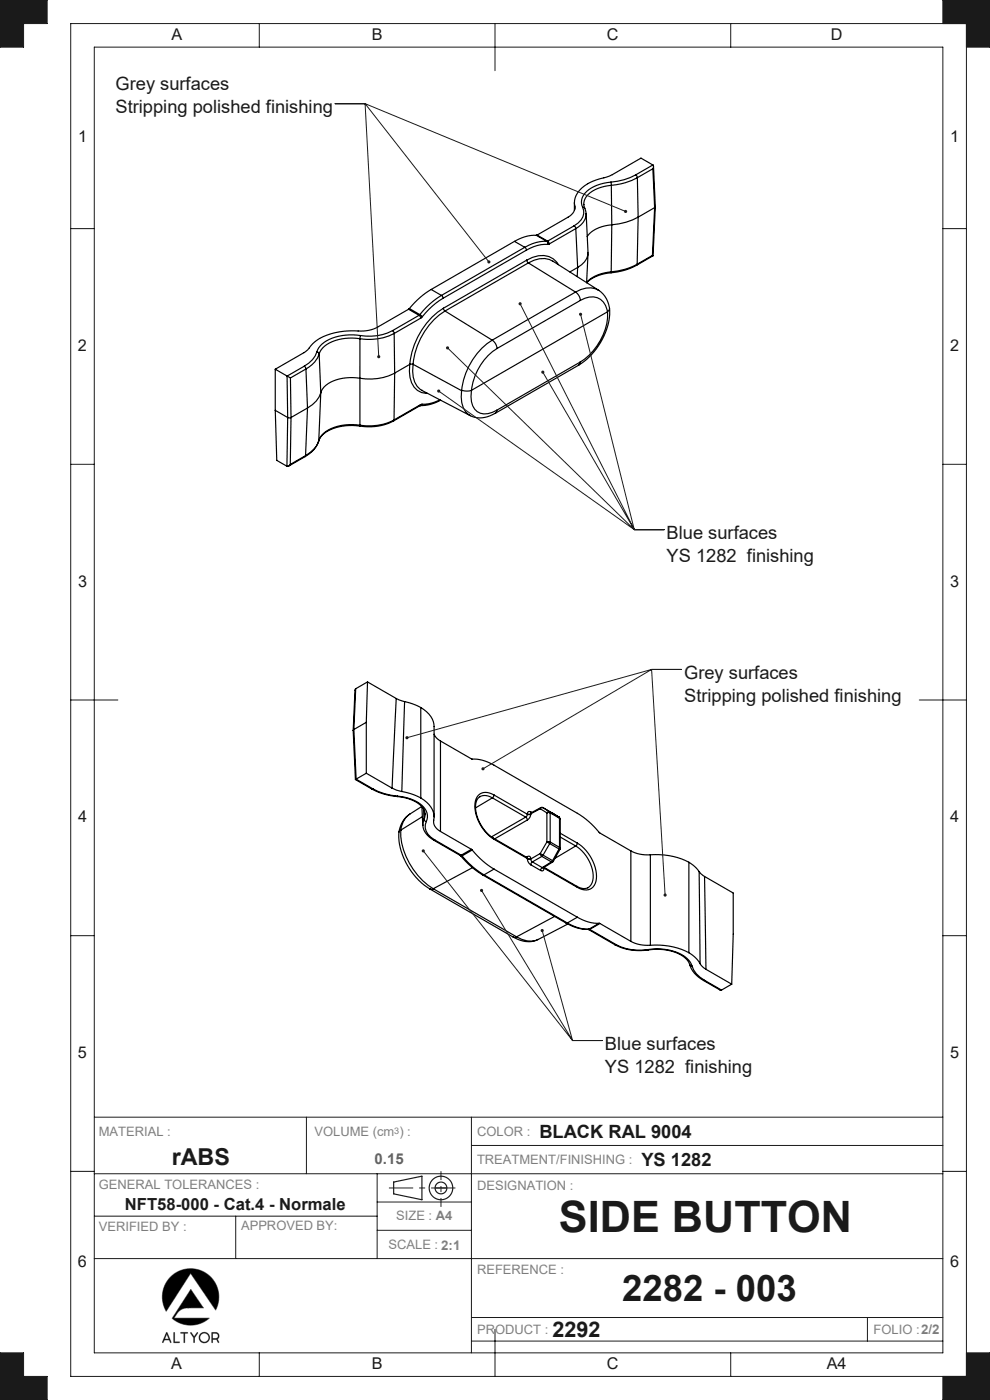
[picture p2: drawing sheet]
<svg xmlns="http://www.w3.org/2000/svg" width="210mm" height="297mm" viewBox="0 0 210 297" stroke-linecap="round" stroke-linejoin="round" font-family="sans-serif">
<g fill="none" stroke="#000" stroke-width=".25">
<path d="M129.6 38.6a7.4 7.4 0 0 0-6 3.2 2.56 2.56 0 0 0 0 2.2M129.6 38.6l.1 .7M129.7 39.3a6.9 6.9 0 0 0-5.6 2.8l-.3 .9 .2 1.2M129.7 39.3l.1 8.4M134.8 37.1a13 13 0 0 1-5.2 1.5M134.8 37.1l.4 .6M135.2 37.7a13.7 13.7 0 0 1-5.5 1.6M135.2 37.7l.2 8.4M138.5 35l-2.5-1.5-6.1 3.6-2.3 .7a8.3 8.3 0 0 0-5.4 3.6 3.5 3.5 0 0 0-.3 2.3M138.5 35h.1M138.5 35l.1 .3-.1 .5M138.5 35l-3.7 2.1"/>
<path d="M138.5 35.8l-3.3 1.9M138.5 35.8l.4 8.2M138.6 35.3l.4 8.5M109.1 51.2l2.2 1.3M109.1 51.2l-17.6 10.2M111.3 52.5l.4 .6M111.3 52.5l-17.7 10.2M111.7 53.1l-17.7 10.2M111.7 55.2l.4 .6M111.7 55.2a5.3 5.3 0 0 1 5.7-.3l1.1 1.3M111.7 55.2l-17.6 10.2M112.1 55.8l-17.7 10.2"/>
<path d="M112.1 55.8l10 6.2M113.8 49.9a8.4 8.4 0 0 0-4.7 1.3M113.8 49.9l2.2 1.3M113.9 49.9h-.1M113.9 49.9l2.3 1.3M116 51.2a8.3 8.3 0 0 0-4.7 1.3M116 51.2l.2 .3v.3M116.2 51.2h-.2M116.2 51.2l.3 .6M116.2 51.8a8 8 0 0 0-4.5 1.3M116.5 51.8h-.3M117.3 55.4a5 5 0 0 0-5.2 .4"/>
<path d="M117.3 55.4h.1M117.3 55.4l9.7 6.2M121.8 47.9l.3 .6M121.8 47.9l-5.6 3.3M121.8 43v1.6M121.9 43.7a2.32 2.32 0 0 1-1.4 2.4l-6.6 3.8M121.9 43.7v.7M122.1 48.5l-5.6 3.3M122.1 48.5l.4 8.2M122.5 56.7l-1.6 1M122.5 56.7l-.1 2M123.6 44a3 3 0 0 1-1.8 3.9"/>
<path d="M123.6 44l.4 .2M124 44.2l.3 1.1M124.3 45.3a3.6 3.6 0 0 1-2.2 3.2M124.3 45.3l.4 8.3a3.4 3.4 0 0 1-2.2 3.1M124.7 53.8l-.3 6.2M129.6 57.9a7.9 7.9 0 0 0-5.1 2.1M129.6 57.7a7.9 7.9 0 0 0-5.2 2.2M129.6 57.7v.2M129.8 47.7a6.7 6.7 0 0 0-5.3 2.5M129.8 47.7l-.2 10M135 56.3a13.2 13.2 0 0 1-5.4 1.6M135.2 56a13.1 13.1 0 0 1-5.6 1.7"/>
<path d="M135.2 56l-.2 .3M135.4 46.1a13.7 13.7 0 0 1-5.6 1.6M135.4 46.1l-.2 9.9M138.4 54.2l.1 .1M138.4 54.2l-3.2 1.8M138.5 54.3l-3.4 2M138.9 44l-3.5 2.1M138.9 44l-.5 10.2M139 43.8l-.1 .2M139 43.9l-.5 10.4M58.4 78.3l2.5 1.5M58.4 78.3v8.8"/>
<path d="M60.9 79.8h.1M60.9 79.8l.1 8.8M60.9 79.8l.7 .4M64.5 77.7l.4 .6M64.5 77.7l-3.6 2.1M64.9 78.3l-3.3 1.9M64.9 78.3l.3 8.3M67.2 74.7a5.3 5.3 0 0 1-2.7 3M67.2 74.7l.4 .1 .1 .3M67.7 75.1a5.6 5.6 0 0 1-2.8 3.2M67.7 75.1l.3 8.2M76.3 71.9a9.4 9.4 0 0 0-7.9 1.9l-.7 1.3"/>
<path d="M76.3 71.9v8.3M76.5 71.2a10.1 10.1 0 0 0-8.6 2.2l-.7 1.3M76.5 71.2l-.2 .7M83.3 70.1a10.9 10.9 0 0 1-6.8 1.1M83.3 70.1l.3 .6M83.6 70.7a11.7 11.7 0 0 1-7.3 1.2M83.6 70.7l.1 8.4M83.7 79.1a11.3 11.3 0 0 1-7.4 1.1M83.7 79.1l-.1 10M86.7 65.6l-6.6 3.8a8.3 8.3 0 0 1-5.1 .8 12 12 0 0 0-8.7 2.8l-1.5 1.6-6.4 3.7M86.7 65.6l2.2 1.3M86.8 65.5l-.1 .1"/>
<path d="M86.8 65.5l2.3 1.2M86.9 77.3h.1M86.9 77.3a6 6 0 0 0 1.7 5.5l.8 .5 1.3 .1M86.9 77.3l-3.2 1.8M87.6 77.3h-.7M87.6 77.3h.1M87.6 77.3l10.3 5.6M87.6 77.3a5.7 5.7 0 0 0 1.5 5.3l.5 .2M88.9 66.9l.3 .6M88.9 66.9l-5.6 3.2M89.1 66.7l.5 .5M89.1 66.7l-.2 .2"/>
<path d="M89.2 67.5l-5.6 3.2M89.6 67.2l-.4 .3M91.5 61.4a17.4 17.4 0 0 0-4.7 4.1M91.5 61.4l2.1 1.3M93.6 62.7l-2.3 1.7-2.2 2.3M93.6 62.7l.4 .6M94 63.3l-2.3 1.6-2.1 2.3M94.1 65.4a16.1 16.1 0 0 0-7.2 11.9M94.1 65.4l.3 .6M94.4 66a15.2 15.2 0 0 0-6.8 11.3M94.4 66l10 6.2M104.4 72.2a14.6 14.6 0 0 0-6.5 10.7"/>
<path d="M104.4 72.2a2.37 2.37 0 0 1 1 1.7M105.4 73.9a12.2 12.2 0 0 0-5.4 8.9M122.1 62a2.37 2.37 0 0 1 1 1.7M122.1 62l-17.7 10.2M123 76.8l-.3 .7-17.6 10.2M123 76.8l-17.6 10.2M123.1 63.7a3.5 3.5 0 0 1 5.4 1.1l.4 1.3M123.1 63.7l-17.7 10.2M127 61.6a4.8 4.8 0 0 0-4.9 .4M127 61.6a5.3 5.3 0 0 1 2.3 3.8M128.9 66.2h.1M128.9 66.2a12.3 12.3 0 0 1-5.9 10.6"/>
<path d="M128.9 66.2l-28.9 16.6M128.9 66.1l.3-.3 .1-.4a14 14 0 0 1-6.6 12.1M58.4 87.1l2.6 1.5M58.4 87.1l.3 10.6 2.2 1.2M60.9 98.9h.1M61 88.6h.7M61 88.6l-.1 10.3M61.6 98.5l-.4 .4h-.3M61.6 80.2l.1 8.4M61.7 88.6l-.1 9.9M64.7 96.9l-3.5 2M64.8 96.7l-.1 .2"/>
<path d="M64.8 96.7l-3.2 1.8M65.2 86.6l-3.5 2M65.2 86.6l-.4 10.1M67.6 93.6a5.8 5.8 0 0 1-2.9 3.3M67.6 93.5a5.3 5.3 0 0 1-2.8 3.2M67.6 93.5v.1M68 83.3a5.6 5.6 0 0 1-2.8 3.3M68 83.3l-.4 10.2M76.3 80.2a9 9 0 0 0-7.6 1.9l-.7 1.2M76.3 80.2v10M76.3 90.2a9.5 9.5 0 0 0-7.9 2l-.8 1.3M76.3 90.2l.1 .2"/>
<path d="M76.4 90.4a10 10 0 0 0-8 1.9l-.8 1.3M76.4 90.4h.1M83.5 89.3a11.1 11.1 0 0 1-7.1 1.1M83.5 89.3h.1M83.6 89.1a11.2 11.2 0 0 1-7.3 1.1M83.6 89.1l-.1 .2M89.1 86.1l-5.6 3.2M89.2 86l-.1 .1M89.2 85.9l-.1 .2M89.2 85.9l-5.6 3.2M89.5 85.8l-.3 .1M89.5 85.8l-.4 .2"/>
<path d="M89.5 82.9l10.3 5.3M93.3 84.8l-1.7 .7-2.1 .3M93.5 84.9l-2 .8-2.4 .3M97.9 82.9a5.5 5.5 0 0 0 1.5 5.1 5.1 5.1 0 0 0 5.6-.3M97.9 82.9h.1M100 82.8l-.9 .2-1.2-.1M100 82.8h.1M100 82.8a4.7 4.7 0 0 0 1.2 4.5 3.7 3.7 0 0 0 4.2-.3M105.4 87l-.3 .7M74.9 155l.5 10.4M75.1 154.8l-.2 .2M75.1 154.8l.4 10.5"/>
<path d="M75.4 146.1l-.1 .3-.4 8.6M75.5 146.1h-.1M75.5 146.1l-.4 8.7M77.7 153.2v10.8M77.7 153.2l-2.6 1.6M78 144.7l-.3 8.5M78 144.7l6 3.5M78 144.7l-2.5 1.4M84 148.2l-.8 19M84 148.2l1.8 .6M85.8 148.8l-.6 19.1M85.8 148.8l1.9 .6 1.6 .7"/>
<path d="M89.3 150.1a4.9 4.9 0 0 1 2.8 4v19.2M89.3 150.1v19.2M92.1 155.8l.4 .6 .9 .8M93.4 157.2l6.7 3.8a8.2 8.2 0 0 1 4.7 1.3l17.7 10.2a22.3 22.3 0 0 1 4.7 4.2l6.6 3.8M93.4 157.2v19.2M75.4 165.4l3.5 2M75.5 165.3l-.1 .1M75.5 165.3l3.6 2.1M75.5 165.3h.1M77.7 164l5.5 3.2M77.7 164l-2.2 1.3M78.9 167.4a13.2 13.2 0 0 0 5.4 1.6"/>
<path d="M79.1 167.4a13 13 0 0 0 5.3 1.5M79.1 167.4h-.2M83.2 167.2l2 .7M84.3 169a7 7 0 0 1 5.6 2.8l.3 .9M84.4 168.9a7.5 7.5 0 0 1 6 3.2 2.59 2.59 0 0 1 0 2.2M84.4 168.9l-.1 .1M84.6 176.5a14 14 0 0 0 6.6 12.1M85 176.1h.1M85 176.1a14.9 14.9 0 0 0 6.9 12.4M85.2 167.9a12.9 12.9 0 0 1 4.1 1.4M86.7 172.8a5.4 5.4 0 0 0-2.1 3.7l.4-.4M86.9 172.7l-.1 .1"/>
<path d="M86.9 172.7a4.2 4.2 0 0 0-1.9 3.4M89.3 169.3a4.8 4.8 0 0 1 2.7 5.4l.5 .9 .9 .8M89.5 171.1l-2.6 1.6M89.5 171.1l.2 4M89.6 173.3l-4.6 2.8M89.7 175.1a3.8 3.8 0 0 0 2.3 3.1M89.8 171.6l.1 2.2M89.9 173.8l.2 .3 .3 .2M89.9 173.8l-.2 1.3M90.2 172.7h.1M90.2 172.7l-.3 1.1M90.4 174.3a3 3 0 0 0 1.8 3.9"/>
<path d="M92 178.2l5.6 3.3M92.2 178.2h-.2M92.2 178.2l5.6 3.2M93.4 176.4l6.6 3.8M101.8 169a3 3 0 0 0-.8 3.5 8.6 8.6 0 0 0 3.7 5.3M101.8 169l1.3-.2 1.3 .5M101.8 169h.1M104.4 169.3l7.1 4M104.4 169.3l-3.5 2.1M104.7 177.8l7.1 4.1M104.7 177.8l.1 .2M104.8 168.7a2.4 2.4 0 0 0-4 1.2 8.5 8.5 0 0 0 4 8.1"/>
<path d="M104.8 168.7l-.4 .6M104.8 168.7l7.1 4M104.8 178l7.1 4.1M111.5 173.3l.4 .7M111.5 173.3l-7.2 4.2M111.9 174l-7 4M111.9 172.7l-.4 .6M111.9 172.7h.7M111.9 172.7h.1M112.6 172.7a1.54 1.54 0 0 1-.7 1.3M112.6 172.7h.1M112.6 172.2l.1 .2"/>
<path d="M112.6 172.2a.43 .43 0 0 0-.5 0 .43 .43 0 0 0-.2 .5M112.6 172.2l.2 .2M112.7 172.4l-.1 .3M114.6 171.6l-2 1.1M114.6 171.6l1.4 .8M114.7 171.3h.5M114.7 171.3l-.1 .3M114.7 171.3l-2 1.1M115.2 171.3h-.3l-.3 .3M115.2 171.3l1.4 .9M115.2 171.3l2 1.2M116 178.6l.6 .4"/>
<path d="M116 178.6h.7M116 172.4h.7M116 178.6l-1.4 2.5M116 172.4v6.2M116.6 172.2h-.3l-.3 .2M116.6 172.2l.1 .2M116.6 179l-1.4 2.4M116.6 179l2 1.1M116.6 172.2l2 1.2M116.7 178.6l-.1 .4M116.7 172.4v6.2M116.7 178.6l2 1.2"/>
<path d="M116.7 172.4l2 1.2M117.2 172.5l1.4 .9M117.2 172.5h.1M118.6 173.4l.1 .2M118.6 173.4l.2 .4M118.7 179.8l-.1 .3M118.7 179.8l.1 .2M118.7 173.6l.1 .2M118.7 173.6v6.2M118.8 180v.2M118.8 173.8v6.2M118.8 176.8l3.7 2.1"/>
<path d="M118.8 177.6l3.3 1.9M122.1 179.5a7.7 7.7 0 0 1 3.6 7.6 1.99 1.99 0 0 1-3.3 .9M122.1 179.5l-4.4 2.6M122.5 178.9a8.6 8.6 0 0 1 3.9 8.1 2.27 2.27 0 0 1-3.4 1.5l-.5-.2M122.5 178.9l-.4 .6M91.2 188.6h.1M91.2 188.6l17.7 10.2M91.9 188.5l-.7 .1M91.9 188.5l17.7 10.2M97.6 181.5l.2 .1M97.8 181.6a18 18 0 0 0 4.6 4M97.8 181.4l.2 .2"/>
<path d="M97.8 181.4l-.2 .1M98 181.6l2.3 2.3 2.4 1.7M98 181.6h-.2M100 180.2l.2 .1M100 180.2l-2.2 1.2M100.2 180.3a17.4 17.4 0 0 0 4.6 4.1M100.2 180.3l-2.2 1.3M100.2 184.1l-8.3 4.4M102.4 185.6l17.7 10.2M102.7 185.6h-.3M102.7 185.6l17.6 10.2M104.8 184.4l17.7 10.2"/>
<path d="M104.8 184.4l-2.1 1.2M109.6 198.7a4.9 4.9 0 0 0 4.5 .6 5.4 5.4 0 0 1-5.2-.5M109.6 198.7l-.7 .1M111.8 181.9l.1 .2M111.8 181.9h.1M111.9 181.7a.44 .44 0 0 1 .5 0 .44 .44 0 0 1 .2 .4M111.9 181.7l-.1 .2M111.9 181.7l-.3 .1M111.9 182.2a1.56 1.56 0 0 0 .7 1.3M111.9 182.2h.7M111.9 182.1h.7M111.9 182.1v.1"/>
<path d="M112.6 182.2l.3 .6M112.6 182.1v.1M112.6 183.5l2.1 1.2M112.9 182.8l-.3 .7M112.9 182.8l2.1 1.3M114.6 181.1l.6 .3M114.6 181.1l.3 .6M114.6 181.1l-2 1.1M114.9 181.7l-2 1.1M114.9 181.7l2.1 1.2M115 184.1l-.3 .6M115 184.1h.3"/>
<path d="M115.2 181.4l-.3 .3M115.2 181.4l2 1.2M115.3 184.1l.1 .2M115.3 184.1l.1 .1M115.4 184v.2M115.4 184.3a.43 .43 0 0 1-.2 .4 .43 .43 0 0 1-.5 0M115.4 184.2l7.1 4.1M115.4 184.2v.1M115.4 184l7 4M117 182.9h.2M117 182.9l-2 1.2M117.2 182.6l-.2 .3"/>
<path d="M117.2 182.6l.2 .1M117.2 182.9l-1.9 1.2M117.4 182.7l-.2 .2M117.6 194.4l-8 4.3M118.6 180.1l.2 .1M118.6 180.1l-1.4 2.5M118.8 180.2l-1.4 2.5M120.1 195.8a8.6 8.6 0 0 0 4.7 1.4M120.3 195.8l1.6 .8a7.3 7.3 0 0 0 3 .5M120.3 195.8h-.2M120.4 196l-6.2 3.3M122.4 188l.1 .3"/>
<path d="M122.5 194.6a8.4 8.4 0 0 0 4.6 1.3M122.5 194.6l-2.2 1.2M124.8 197.2h.1M124.8 197.2l5.6 3.2M124.9 197.1l.2 .1M124.9 197.1l-.1 .1M125.1 197.2h-.3M125.1 197.2l5.6 3.2M127.1 195.9h.2M127.1 195.9l-2.2 1.2M127.3 195.9l6.5 3.8M127.3 195.9l-2.2 1.3"/>
<path d="M133.8 199.7a7.5 7.5 0 0 0 4.2 .8M133.8 180.5a7.5 7.5 0 0 0 4.2 .8M133.8 180.5v19.2M138 181.3a15.3 15.3 0 0 1 8.1 1.6M138 181.3v19.2M146.1 182.9a6.6 6.6 0 0 1 2.2 2M146.1 182.9v19.2M148.3 184.9l.2 19.5M148.3 184.9l1.1 1M149.4 185.9l.3 19.7M149.4 185.9l6.1 3.5v8.8l-.3 10.6M130.4 200.4a11.1 11.1 0 0 0 7.1 1.1"/>
<path d="M130.7 200.4a10.8 10.8 0 0 0 6.7 1M130.7 200.4h-.3M137.4 201.4a10.2 10.2 0 0 1 8.7 2.3l.7 1.2M137.4 201.4l.1 .1M137.5 201.5a9.9 9.9 0 0 1 8.1 2l.8 1.3 .4 .1M137.5 201.5h.1M138 200.5a15.2 15.2 0 0 1 8.1 1.6M146.1 202.1a6.2 6.2 0 0 1 2.4 2.3M146.3 204.7a5.7 5.7 0 0 0 2.9 3.3M146.8 204.9a5.3 5.3 0 0 0 2.7 3.1M148.5 204.4l.7 .9 .5 .3M149.2 208l3.5 2h.3"/>
<path d="M149.5 208h-.3M149.5 208l3.5 2M149.7 205.6l5.5 3.2M153.1 210h-.1M155.2 208.8l-2.1 1.2"/>
</g>
<g fill="none" stroke="#191924" stroke-width=".25">
<path d="M83.5 250.8l6-1.3v5l-6-1.2z"/>
<circle cx="93.5" cy="252" r="2.5"/>
<circle cx="93.5" cy="252" r="1.25"/>
</g>
<g fill="none" stroke="#808080" stroke-width=".21">
<path d="M36.1 271a6 6 0 0 1 7.8-.7 6 6 0 0 1 1.8 7.6l-5.3-7.8-5.1 8.1a6 6 0 0 1 .8-7.2zM40.5 273.6l2.6 3.9h-3.2a2.69 2.69 0 0 0-2.4 1.3l-.6 .8h7.5a6 6 0 0 1-7.9 .1zM34.5 284.8h.1M34.5 284.8l.3-.5h1.1l.3 .5M35.4 283l.4 1.1h-.9zM36.2 284.8l-.8-2.1-.9 2.1M36.2 284.8h.1M36.9 282.7h.1v2h1l.1 .1h-1.2zM38.3 282.7h1.5l-.6 .1-.1 2-.1-2h-.6zM40.5 282.7l.7 .9 .6-.9h.1l-.6 1.1v1h-.2a2.04 2.04 0 0 0-.7-2zM44.9 282.8l.9-.1a.74 .74 0 0 1 .7 .5 .74 .74 0 0 1-.4 .9l.2 .7M44.9 282.8v2h.2v-.7h.8l.4 .7"/>
<path d="M45.1 282.8h.7a.56 .56 0 0 1 .5 .6 .56 .56 0 0 1-.5 .6h-.7zM46.3 284.8h.1"/>
<circle cx="43.3" cy="283.8" r="1.12"/>
<circle cx="43.3" cy="283.8" r=".96"/>
</g>
<path d="M92.3 252h2.5" fill="none" stroke="#191924" stroke-width=".21" stroke-dasharray="30.5 1.3 1.3 1.3" stroke-linecap="butt"/>
<path d="M93.5 248.5v7.5" fill="none" stroke="#191924" stroke-width=".21" stroke-dasharray="30.5 1.3 1.3 1.3" stroke-dashoffset="28.6" stroke-linecap="butt"/>
<path d="M82.5 252h14.1" fill="none" stroke="#191924" stroke-width=".21" stroke-dasharray="30.5 1.3 1.3 1.3" stroke-dashoffset="25.3" stroke-linecap="butt"/>
<g fill="none" stroke="#191924" stroke-width=".21">
<path d="M0 0h10v5h-5v5h-5zM15 5h190v287h-190zM20 10h180v277h-180zM55 5v5M105 5v10M155 5v5M200 5v-5h10v10h-5M15 48.5h5M200 48.5h5M15 98.5h5M200 98.5h5M15 148.5h10"/>
<path d="M195 148.5h10M15 198.5h5M200 198.5h5M20 237h180M65 237v12M100 237v50M15 248.5h5M20 249h180M20 258h60M50 258v9M80 249v18M80 255h20"/>
<path d="M100 243h100M200 248.5h5M20 267h180M80 261h20M100 279.5h100M184 279.5v5M0 287h5v5h5v5h-10zM55 287v5M100 284.5h100M105 282v10M155 287v5M205 287h5v10h-10v-5"/>
</g>
<path d="M36.2 270.9a6 6 0 0 0-.9 7.3l5.1-8.1 5.3 7.8a6 6 0 0 0-1.7-7.6 6 6 0 0 0-7.8 .6zM40.5 273.6l-4 6.1a6 6 0 0 0 7.9-.1h-7.5l.6-.8a2.65 2.65 0 0 1 2.4-1.3h3.2zM35.3 282.7l-.8 2.1h.1l.2-.5h1.1l.3 .5-.8-2.1zM35.4 283l.4 1.1h-.9zM38.3 282.7l.1 .1h.6v2h.1l.1-2 .6-.1zM36.9 282.7v2.1h1.1v-.1h-1v-2zM42.2 283.8a1.15 1.15 0 0 0 2.3 0 1.15 1.15 0 0 0-2.3 0zM42.4 283.8a.96 .96 0 0 1 1.9 0 .96 .96 0 0 1-1.9 0zM40.4 282.7l.7 1.1v1h.1l.1-1 .6-1.1h-.1l-.6 .9zM45 282.7l-.1 2.1h.2v-.7h.8l.5 .7-.3-.7 .4-.5-.2-.6-.4-.3zM45.1 282.8l1 .2 .2 .4-.1 .4-.3 .2h-.8z" fill-rule="evenodd" fill="#000"/>
<path d="M0 287v10h10v-5h-5v-5zM200 0h10v10h-5v-5h-5zM200 292h5v-5h5v10h-10zM0 0h10v5h-5v5h-5z" fill-rule="evenodd" fill="#191924"/>
<g fill="none" stroke="#191924" stroke-width=".21">
<path d="M71.1 22h6.3M77.4 22l2.9 53.7M77.4 22l55.3 22.9M77.4 22l26.3 33.6M94.9 73.8l39.6 38.6M110.3 64.4l24.2 48M115.1 78.9l19.4 33.5M123.2 66.7l11.3 45.7M93.1 83l41.4 29.4M134.5 112.4h6.4M138.2 142h6.4M138.2 142l-51.9 14.5"/>
<path d="M138.2 142l-35.7 21.1M138.2 142l2.9 47.9M89.8 180.5l31.7 40.2M102.1 188.9l19.4 31.8M115 197.4l6.5 23.3M121.5 220.7h6.3"/>
</g>
<path d="M110.1 64.2a.33 .33 0 0 0 .1 .5 .33 .33 0 0 0 .5-.3 .33 .33 0 0 0-.5-.3l.1 .3zM94.7 73.6a.33 .33 0 0 0 .1 .5 .33 .33 0 0 0 .5-.3 .33 .33 0 0 0-.5-.3l.1 .3zM114.9 78.7a.33 .33 0 0 0 .1 .6 .33 .33 0 0 0 .5-.4 .33 .33 0 0 0-.5-.2l.1 .2zM122.9 66.4a.33 .33 0 0 0 .1 .6 .33 .33 0 0 0 .5-.3 .33 .33 0 0 0-.4-.3l.1 .3-.1-.3zM92.8 82.7l.3 .3-.3-.2a.33 .33 0 0 0 .2 .5 .33 .33 0 0 0 .4-.4 .33 .33 0 0 0-.6-.2zM80.1 75.4v.5l.3 .1-.1-.3 .1 .3h.1l.2-.3-.1-.3zM132.5 44.6l-.1 .3 .1 .2h.5l-.3-.2 .3 .1-.1-.4zM103.5 55.3l-.1 .3 .1 .2h.4l-.2-.2 .3 .2-.1-.5zM101.9 188.7a.33 .33 0 0 0 .1 .5 .33 .33 0 0 0 .5-.3 .33 .33 0 0 0-.5-.3l.1 .3zM89.6 180.2a.33 .33 0 0 0 0 .6 .33 .33 0 0 0 .5-.3 .33 .33 0 0 0-.4-.3l.1 .3zM114.8 197.2a.33 .33 0 0 0 .1 .5 .33 .33 0 0 0 .4-.3 .33 .33 0 0 0-.4-.3l.1 .3-.1-.3zM86.1 156.3l-.1 .3 .3-.1-.3 .1a.33 .33 0 0 0 .5 .2 .33 .33 0 0 0 .1-.5 .33 .33 0 0 0-.5 0zM102.2 162.9v.4l.3-.2-.3 .2a.33 .33 0 0 0 .4 .1 .33 .33 0 0 0 .1-.5 .33 .33 0 0 0-.5 0zM140.9 189.6l-.1 .5 .3 .1v-.3v.3l.2-.1v-.4z" fill="#191924"/>
<text font-size="9.2" fill="#191924" x="118.6" y="261.4">SIDE BUTTON</text>
<text font-size="7.8" fill="#191924" x="131.9" y="276">2282 - 003</text>
<text font-size="4.9" fill="#191924" x="36.4" y="247.1">rABS</text>
<text font-size="4.6" fill="#191924" x="117.2" y="283.6">2292</text>
<g font-size="3.9" fill="#191924">
<text x="24.5" y="19.1">Grey surfaces</text>
<text x="24.5" y="24">Stripping polished finishing</text>
<text x="141.4" y="114.3">Blue surfaces</text>
<text x="141.4" y="119.2">YS 1282 finishing</text>
<text x="145.1" y="144">Grey surfaces</text>
<text x="145.1" y="148.9">Stripping polished finishing</text>
<text x="128.3" y="222.7">Blue surfaces</text>
<text x="128.3" y="227.6">YS 1282 finishing</text>
<text x="114.4" y="241.3">BLACK RAL 9004</text>
<text x="136.1" y="247.3">YS 1282</text>
</g>
<text font-size="3.5" fill="#191924" x="26.5" y="256.8">NFT58-000 - Cat.4 - Normale</text>
<g font-size="3.4" fill="#191924">
<text x="36.4" y="8.5">A</text>
<text x="78.9" y="8.5">B</text>
<text x="128.8" y="8.5">C</text>
<text x="176.3" y="8.5">D</text>
<text x="16.6" y="30.2">1</text>
<text x="201.5" y="30.2">1</text>
<text x="16.5" y="74.5">2</text>
<text x="201.5" y="74.5">2</text>
<text x="16.6" y="124.4">3</text>
<text x="201.5" y="124.5">3</text>
<text x="16.5" y="174.5">4</text>
<text x="201.5" y="174.5">4</text>
<text x="16.5" y="224.5">5</text>
<text x="201.5" y="224.5">5</text>
<text x="16.5" y="268.7">6</text>
<text x="201.5" y="268.7">6</text>
<text x="36.3" y="290.5">A</text>
<text x="78.8" y="290.5">B</text>
<text x="128.7" y="290.5">C</text>
<text x="175.4" y="290.5">A4</text>
</g>
<text font-size="3.2" fill="#646464" x="79.5" y="247">0.15</text>
<g font-size="2.7" fill="#808080">
<text x="21" y="241">MATERIAL :</text>
<text x="66.7" y="241.1">VOLUME (cm ) :</text>
<text x="101.2" y="241.1">COLOR :</text>
<text x="101.2" y="247">TREATMENT/FINISHING :</text>
<text x="21" y="252.2">GENERAL TOLERANCES :</text>
<text x="101.2" y="252.4">DESIGNATION :</text>
<text x="21" y="261.1">VERIFIED BY :</text>
<text x="51.1" y="260.9">APPROVED BY:</text>
<text x="84" y="258.8">SIZE : A4</text>
<text x="82.4" y="265.1">SCALE : 2:1</text>
<text x="101.2" y="270.2">REFERENCE :</text>
<text x="101.2" y="283">PRODUCT :</text>
<text x="185.3" y="283">FOLIO :2/2</text>
</g>
<text font-size="1.9" fill="#808080" x="83.6" y="240.6">3</text>
</svg>
